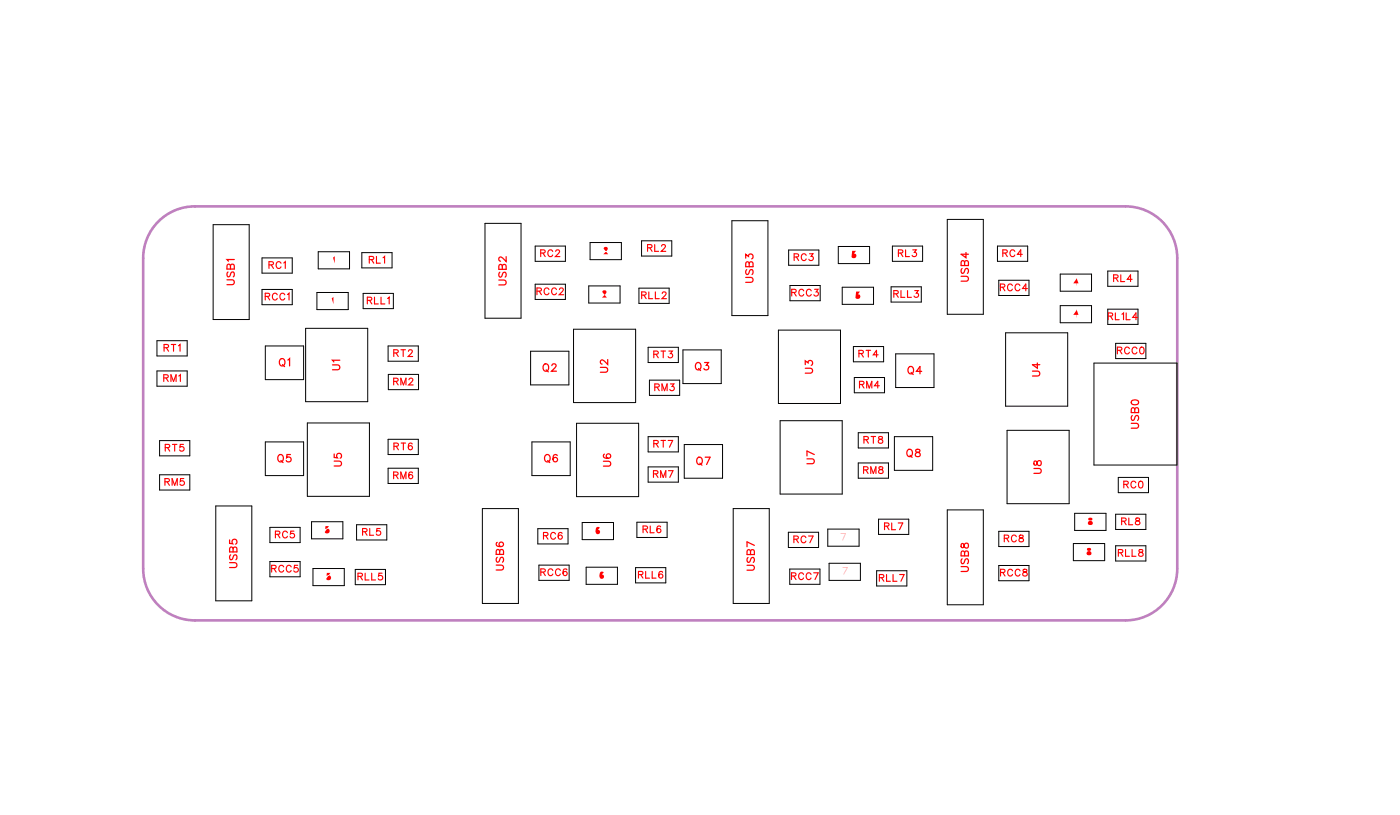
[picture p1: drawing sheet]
<svg xmlns="http://www.w3.org/2000/svg" width="135mm" height="79mm" viewBox="0 0 135 79" stroke-linecap="round" stroke-linejoin="round" font-family="sans-serif">
<path d="M15.6 21.1a5 5 0 0 1 3.2-1.2h90a5 5 0 0 1 5 5v30a5 5 0 0 1-5 5h-90a5 5 0 0 1-5-5v-30a5 5 0 0 1 1.8-3.8z" fill="none" stroke="#bf80bf" stroke-width=".25"/>
<g fill="none" stroke="#000" stroke-width=".1">
<path d="M15.2 32.9h2.9v1.5h-2.9zM15.2 35.8h2.9v1.5h-2.9zM20.6 21.7h3.5v9.2h-3.5zM25.3 24.9h3v1.5h-3zM25.3 28h3v1.4h-3zM25.7 33.4h3.7v3.3h-3.7zM29.6 31.7h6v7.1h-6zM30.6 28.3h3.1v1.6h-3.1zM30.8 24.3h3v1.7h-3zM35 24.4h2.9v1.5h-2.9zM35.1 28.3h2.9v1.5h-2.9zM37.5 33.4h3v1.5h-3z"/>
<path d="M37.6 36.2h2.9v1.4h-2.9zM46.9 21.6h3.5v9.1h-3.5zM51.3 33.9h3.7v3.3h-3.7zM51.8 23.8h2.9v1.4h-2.9zM51.8 27.5h2.9v1.4h-2.9zM55.5 31.8h6v7.1h-6zM56.9 27.6h3.1v1.7h-3.1zM57.1 23.4h3v1.7h-3zM61.8 27.8h2.9v1.5h-2.9zM62 23.3h3v1.4h-3zM62.7 33.6h2.9v1.4h-2.9zM62.8 36.7h2.9v1.5h-2.9z"/>
<path d="M66 33.8h3.7v3.3h-3.7zM70.8 21.3h3.5v9.2h-3.5zM75.3 31.9h6v7.1h-6zM76.3 24.2h2.9v1.4h-2.9zM76.4 27.6h2.9v1.5h-2.9zM81.1 23.8h3v1.7h-3zM81.4 27.8h3.1v1.6h-3.1zM82.5 33.5h2.9v1.5h-2.9zM82.6 36.5h2.9v1.4h-2.9zM86.2 27.7h2.9v1.5h-2.9zM86.3 23.8h2.9v1.4h-2.9zM86.6 34.2h3.7v3.2h-3.7z"/>
<path d="M91.6 21.2h3.5v9.2h-3.5zM96.5 23.8h2.9v1.4h-2.9zM96.6 27.1h2.9v1.5h-2.9zM97.2 32.2h6.1v7h-6.1zM102.5 26.5h3.1v1.6h-3.1zM102.5 29.5h3.1v1.7h-3.1zM105.8 35.1h8v9.8h-8zM107.1 26.2h2.9v1.5h-2.9zM107.1 29.9h2.9v1.4h-2.9zM107.9 33.2h2.9v1.4h-2.9zM15.4 42.6h3v1.4h-3zM15.4 45.9h3v1.4h-3z"/>
<path d="M20.9 48.9h3.5v9.2h-3.5zM25.7 42.7h3.7v3.3h-3.7zM26.1 51h2.9v1.4h-2.9zM26.1 54.3h2.9v1.4h-2.9zM29.7 40.9h6v7.1h-6zM30.1 50.4h3.1v1.7h-3.1zM30.3 54.9h3v1.7h-3zM34.4 55h2.9v1.5h-2.9zM34.5 50.7h2.9v1.5h-2.9zM37.5 42.4h3v1.5h-3zM37.5 45.2h3v1.5h-3zM46.6 49.1h3.5v9.2h-3.5z"/>
<path d="M51.4 42.7h3.7v3.3h-3.7zM52 51.1h2.9v1.5h-2.9zM52.1 54.6h2.9v1.5h-2.9zM55.8 40.9h6v7.1h-6zM56.3 50.5h3v1.6h-3zM56.7 54.8h3v1.7h-3zM61.5 54.8h2.9v1.5h-2.9zM61.6 50.5h2.9v1.4h-2.9zM62.7 42.2h2.9v1.5h-2.9zM62.7 45.1h2.9v1.5h-2.9zM66.2 43h3.7v3.2h-3.7zM70.9 49.1h3.5v9.2h-3.5z"/>
<path d="M75.4 40.6h6v7.1h-6zM76.2 51.4h3v1.5h-3zM76.4 55h2.9v1.5h-2.9zM80 51.1h3.1v1.7h-3.1zM80.2 54.4h3v1.7h-3zM83 44.7h2.9v1.5h-2.9zM83 41.8h2.9v1.5h-2.9zM84.8 55.1h2.9v1.5h-2.9zM85 50.2h2.9v1.4h-2.9zM86.5 42.2h3.7v3.2h-3.7zM91.6 49.3h3.5v9.1h-3.5zM96.6 51.3h2.9v1.5h-2.9z"/>
<path d="M96.6 54.6h2.9v1.5h-2.9zM97.4 41.6h6v7.1h-6zM103.8 52.5h3v1.7h-3zM103.9 49.6h3.1v1.6h-3.1zM107.9 49.7h2.9v1.5h-2.9zM107.9 52.7h2.9v1.5h-2.9zM108.1 46.1h3v1.5h-3z"/>
</g>
<g fill="none" stroke="#f00" stroke-width=".12">
<path d="M21.9 27h.6l.2 .2-.1 .3h-.7M22.1 26.3l-.2 .1 .2 .4 .1-.1 .3-.4h.1l.1 .1-.1 .4M22.3 25.7l-.1-.1h-.2l-.1 .4h.8v-.3l-.2-.2-.2 .1v.4M22.7 25.1h-.8l.2 .1M27.1 34.7h.1a.33 .33 0 0 1 .4 .3 .33 .33 0 0 1-.4 .3l-.2-.2zM27.3 35.2l.2 .2M27.8 34.8l.2-.2v.8M32.2 35.3h.5l.2 .2-.1 .2h-.6M32.9 34.8h-.7l.1 .2M48.2 27.1h.5l.2 .2-.1 .2h-.6M48.3 26.3l-.1 .2 .1 .3 .2-.1 .2-.4h.1l.1 .2-.1 .3M48.6 25.7l-.1-.1h-.2l-.1 .4h.7v-.3l-.1-.2-.2 .1v.4"/>
<path d="M48.9 24.8v.5l-.3-.4-.2-.1-.2 .2v.1l.2 .1M52.6 35.3l.1-.1a.33 .33 0 0 1 .4 .3 .33 .33 0 0 1-.4 .3l-.2-.2zM52.8 35.7l.2 .2M53.4 35.3l.1-.1h.1l.2 .1-.1 .2-.4 .4h.5M58.1 35.5h.5l.2 .2-.1 .2-.6 .1M58.8 34.7v.5l-.4-.3-.2-.1-.1 .1v.1l.1 .2M67.3 35.1h.1a.33 .33 0 0 1 .4 .3 .33 .33 0 0 1-.4 .3l-.2-.2zM67.6 35.6l.2 .2M68.1 35h.4l-.2 .3a.24 .24 0 0 1 .2 .4 .24 .24 0 0 1-.4-.1M72.1 26.8h.5l.2 .2-.1 .2-.6 .1M72.1 24.9v-.3l.3 .2a.24 .24 0 0 1 .4-.2 .24 .24 0 0 1-.1 .4M72.2 26l-.1 .2 .1 .3h.2l.2-.5h.1l.1 .2-.1 .3"/>
<path d="M72.5 25.5l-.1-.2h-.2l-.1 .5h.7v-.3l-.1-.2-.2 .1v.4M77.9 35.6h.5l.2 .2-.1 .2-.6 .1M77.9 35.2v-.3l.2 .2a.24 .24 0 0 1 .4-.2 .24 .24 0 0 1-.1 .4M87.9 35.5v-.1a.33 .33 0 0 1 .5 .4 .33 .33 0 0 1-.5 .3l-.1-.3zM88.1 36l.2 .2M89.1 35.9h-.5l.4-.5v.7M92.9 26.7h.5l.3 .2-.1 .2-.7 .1M93 25.9l-.1 .2 .1 .3 .2-.1 .2-.3 .2-.1 .1 .2-.1 .3M93.3 25.4l-.1-.2h-.2l-.1 .5h.8v-.3l-.2-.2-.2 .1v.4M93.4 24.4v.5l-.5-.3h.8M99.8 35.9h.6l.2 .2-.1 .2h-.7M100.3 35.1v.5l-.5-.4h.8"/>
<path d="M109.4 38.7l.3-.1a.3 .3 0 0 1 .4 .3 .38 .38 0 0 1-.4 .2 .38 .38 0 0 1-.3-.3zM109.7 39.6v-.2h-.2l-.1 .5h.7v-.3l-.1-.2-.2 .1-.1 .4M22.2 54.4h.5l.2 .2-.1 .2h-.6M22.2 52.2v.3h.3a.25 .25 0 0 1 0-.3 .25 .25 0 0 1 .4 0 .25 .25 0 0 1-.1 .4M22.3 53.6l-.1 .2 .1 .3 .2-.1 .2-.4h.1l.1 .2-.1 .3M22.5 53v-.1h-.2l-.1 .4h.7v-.3l-.1-.1h-.2l-.1 .4M26.9 44h.1a.33 .33 0 0 1 .4 .3 .33 .33 0 0 1-.4 .3l-.1-.2zM27.2 44.5l.2 .2M28.1 43.9h-.3l-.1 .3a.25 .25 0 0 1 .4 0 .25 .25 0 0 1-.1 .4 .25 .25 0 0 1-.3-.1M32.3 44.6h.5l.2 .2-.1 .2h-.6M32.3 43.9v.3h.3a.25 .25 0 0 1 0-.3 .25 .25 0 0 1 .4 0 .25 .25 0 0 1-.1 .4M48 54.6h.5l.2 .2-.1 .2-.6 .1"/>
<path d="M48.1 53.8l-.1 .2 .1 .3 .2-.1 .2-.4h.1l.1 .2-.1 .3M48.1 52.4h-.1a.35 .35 0 0 0 .3 .5 .35 .35 0 0 0 .4-.3 .22 .22 0 0 0-.2-.2 .22 .22 0 0 0-.2 .2 .22 .22 0 0 0 .2 .2M48.3 53.3v-.2h-.2l-.1 .5h.7v-.3l-.1-.2-.2 .1-.1 .4M52.7 44h.1a.33 .33 0 0 1 .4 .3 .33 .33 0 0 1-.4 .3l-.1-.2zM53 44.5l.2 .2M53.9 44a.35 .35 0 0 0-.5 .2 .35 .35 0 0 0 .3 .4 .22 .22 0 0 0 .2-.2 .22 .22 0 0 0-.2-.2 .22 .22 0 0 0-.2 .2M58.4 44.6h.5l.2 .2-.1 .2h-.6M58.5 43.9h-.1a.35 .35 0 0 0 .2 .4 .35 .35 0 0 0 .5-.2 .22 .22 0 0 0-.2-.3 .22 .22 0 0 0-.3 .2 .22 .22 0 0 0 .2 .3M67.4 44.3l.1-.1a.33 .33 0 0 1 .4 .3 .33 .33 0 0 1-.4 .3l-.1-.2zM67.7 44.7l.2 .2M68.2 44.2h.5l-.4 .7M72.2 54.6h.5l.2 .2v.3h-.7"/>
<path d="M72.3 53.9l-.1 .1 .1 .3h.2l.2-.4h.2v.1v.3M72.6 53.3l-.1-.2h-.2l-.1 .5h.7v-.3l-.1-.2-.2 .1v.4M72.9 52.7l-.7-.3v.4M78 44.3h.5l.2 .2-.1 .3h-.6M78.7 43.9l-.7-.3v.5M87.8 43.5v-.1a.33 .33 0 0 1 .4 .4 .33 .33 0 0 1-.4 .3l-.1-.3zM88 44l.2 .2M88.6 43.4v.2l.3 .1 .1 .2a.24 .24 0 0 1-.2 .2 .24 .24 0 0 1-.3-.2l.5-.3-.1-.2zM92.9 54.7h.5l.3 .2-.1 .3h-.7M93 52.5v.4h.1l.3-.4a.24 .24 0 0 1 .3 .2 .24 .24 0 0 1-.3 .3l-.1-.1-.1-.4zM93 54l-.1 .2 .1 .3 .2-.1 .2-.4h.2l.1 .2-.1 .3M93.3 53.4l-.1-.1h-.2l-.1 .4h.8v-.3l-.2-.2-.2 .1v.4"/>
<path d="M100 45.3h.5l.2 .2-.1 .2h-.6M100 44.6v.3h.2l.3-.4a.24 .24 0 0 1 .2 .2 .24 .24 0 0 1-.2 .3l-.2-.1-.1-.3zM109.4 40.9h.5l.2 .2-.1 .2-.6 .1M109.5 40.1l-.1 .2 .1 .3h.2l.2-.5h.1l.1 .2-.1 .3"/>
</g>
<g fill="none" stroke="#f00" stroke-width=".11">
<path d="M15.8 36.5h.4v-.2l-.4-.1v.7M15.9 33.6h.3l.1-.3h-.4v.6M16.1 36.5l.2 .4M16.1 33.6l.2 .3M16.5 36.9v-.7l.3 .7 .2-.7v.7M16.6 33.3h.4M16.8 33.3v.6M17.3 33.4l.1-.1v.6M17.3 36.3l.1-.1v.7M25.6 28.6h.4l.1-.2-.5-.1v.7M25.9 28.6l.2 .4M26 25.6h.4v-.3h-.4v.6"/>
<path d="M26.2 25.6l.2 .3M26.8 28.5a.24 .24 0 0 0-.3-.2 .24 .24 0 0 0-.2 .3v.1a.24 .24 0 0 0 .2 .3 .24 .24 0 0 0 .3-.2M27.2 25.4a.24 .24 0 0 0-.3-.1 .24 .24 0 0 0-.2 .2v.2a.24 .24 0 0 0 .2 .2 .24 .24 0 0 0 .3-.1M27.4 25.4l.2-.1v.6M27.5 28.5a.24 .24 0 0 0-.2-.2 .24 .24 0 0 0-.2 .3v.1a.24 .24 0 0 0 .2 .3 .24 .24 0 0 0 .2-.2M27.8 28.5l.2-.2v.7M35.5 29h.4v-.2l-.4-.1v.7M35.7 25.1h.4v-.3h-.4v.6M35.7 29l.3 .4M35.9 25.1l.2 .3M36.2 28.7v.7h.4M36.4 24.8v.6h.4"/>
<path d="M36.8 28.7v.7h.4M37 24.9l.2-.1v.6M37.5 28.8l.1-.1v.7M38.1 36.8h.3l.1-.2-.4-.1v.7M38.1 34.1h.4v-.2l-.4-.1v.6M38.3 36.8l.2 .4M38.3 34.1l.2 .3M38.8 37.2v-.7l.2 .7 .3-.7v.7M38.8 33.8h.4M39 33.8v.6M39.5 33.9l.1-.1 .3 .1-.4 .5h.4M39.6 36.7l.1-.2 .2 .2-.4 .5h.5"/>
<path d="M51.9 28.1h.4v-.2l-.4-.1v.7M52.1 28.1l.3 .4M52.3 24.4h.4v-.2l-.4-.1v.7M52.5 24.4l.2 .4M53.1 28a.24 .24 0 0 0-.3-.2 .24 .24 0 0 0-.2 .3v.1a.24 .24 0 0 0 .2 .3 .24 .24 0 0 0 .3-.2M53.4 24.3a.24 .24 0 0 0-.2-.2 .24 .24 0 0 0-.2 .3v.1a.24 .24 0 0 0 .2 .3 .24 .24 0 0 0 .2-.2M53.7 24.3l.2-.2 .2 .2-.4 .5h.4M53.8 28a.24 .24 0 0 0-.3-.2 .24 .24 0 0 0-.2 .3v.1a.24 .24 0 0 0 .2 .3 .24 .24 0 0 0 .3-.2M54.1 28l.1-.2 .3 .1-.4 .6h.4M62.1 28.5h.3l.1-.2-.4-.1v.7M62.3 28.5l.2 .4M62.6 23.9h.4v-.2l-.4-.1v.7"/>
<path d="M62.7 28.2v.7h.4M62.8 23.9l.3 .4M63.2 34.2h.4v-.2l-.4-.1v.7M63.3 23.6v.7h.4M63.3 37.4h.4v-.2l-.4-.1v.6M63.4 28.2v.7h.4M63.4 34.2l.3 .4M63.5 37.4l.3 .3M63.9 33.9h.5M64 23.8l.1-.2 .3 .2-.5 .5h.5M64 37.7v-.6l.3 .6 .2-.6v.6M64 28.4l.2-.2 .2 .1-.4 .6h.4"/>
<path d="M64.1 33.9v.7M64.7 33.9h.3l-.2 .3a.22 .22 0 0 1 .2 .3 .22 .22 0 0 1-.4-.1M64.8 37.1h.4l-.2 .2a.22 .22 0 0 1 .2 .4 .22 .22 0 0 1-.4-.1M76.6 28.3l.3-.1 .1-.2-.4-.1v.7M76.8 28.3l.2 .3M76.8 24.8h.4v-.2l-.4-.1v.7M77 24.8l.2 .4M77.7 28.1a.24 .24 0 0 0-.3-.2 .24 .24 0 0 0-.1 .3v.2a.24 .24 0 0 0 .1 .2 .24 .24 0 0 0 .3-.2M78 24.7a.24 .24 0 0 0-.3-.2 .24 .24 0 0 0-.2 .3v.1a.24 .24 0 0 0 .2 .3 .24 .24 0 0 0 .3-.2M78.3 24.5h.3l-.2 .3a.22 .22 0 0 1 .2 .3 .22 .22 0 0 1-.4-.1M78.4 28.1a.24 .24 0 0 0-.2-.2 .24 .24 0 0 0-.2 .3v.2a.24 .24 0 0 0 .2 .2 .24 .24 0 0 0 .2-.2M78.8 27.9h.3l-.2 .3a.22 .22 0 0 1 .2 .3 .22 .22 0 0 1-.4 0"/>
<path d="M83.1 34.2l.3-.1 .1-.2-.4-.1v.7M83.1 37.1h.4v-.2l-.4-.1v.7M83.3 34.2l.2 .3M83.3 37.1l.3 .4M83.8 33.8h.4M83.8 37.5v-.7l.3 .7 .2-.7v.7M84 33.8v.7M84.9 34.3h-.5l.4-.5v.7M85 37.3h-.4l.3-.5v.7M86.4 28.4h.4v-.3h-.4v.6M86.7 28.4l.2 .3M86.9 24.4h.4v-.2l-.4-.1v.7"/>
<path d="M87.1 24.4l.2 .4M87.1 28.1v.6h.4M87.6 24.1v.7h.3M87.8 28.1v.6h.3M88.3 24.1h.3l-.2 .3a.22 .22 0 0 1 .2 .3 .22 .22 0 0 1-.4 0M88.5 28.1h.3l-.2 .2a.22 .22 0 0 1 .2 .4 .22 .22 0 0 1-.4-.1M96.7 27.8l.4-.1v-.2l-.4-.1v.7M97 27.8l.2 .3M97 24.4h.3l.1-.2-.4-.1v.7M97.2 24.4l.2 .4M97.9 27.6a.24 .24 0 0 0-.3-.2 .24 .24 0 0 0-.2 .3v.1a.24 .24 0 0 0 .2 .3 .24 .24 0 0 0 .3-.2M98.1 24.3a.24 .24 0 0 0-.2-.2 .24 .24 0 0 0-.2 .3v.1a.24 .24 0 0 0 .2 .3 .24 .24 0 0 0 .2-.2"/>
<path d="M98.6 27.6a.24 .24 0 0 0-.2-.2 .24 .24 0 0 0-.2 .3v.1a.24 .24 0 0 0 .2 .3 .24 .24 0 0 0 .2-.2M98.9 24.6h-.5l.3-.5v.7M99.4 27.9h-.5l.3-.5v.7M107.2 30.5h.3l.1-.2-.4-.1v.7M107.4 30.5l.2 .4M107.7 26.9l.4-.1v-.2h-.4v.6M107.9 30.2v.7h.3M107.9 26.9l.2 .3M108.1 33.8h.3l.1-.2-.4-.1v.7M108.3 33.8l.2 .4M108.4 26.6v.6h.4M108.5 30.4l.1-.2v.7"/>
<path d="M108.9 30.2v.7h.4M109.2 33.7a.24 .24 0 0 0-.3-.2 .24 .24 0 0 0-.1 .3v.1a.24 .24 0 0 0 .1 .3 .24 .24 0 0 0 .3-.2M109.5 27h-.5l.3-.4v.6M109.9 33.7a.24 .24 0 0 0-.2-.2 .24 .24 0 0 0-.2 .3v.1a.24 .24 0 0 0 .2 .3 .24 .24 0 0 0 .2-.2M110 30.7h-.5l.4-.5v.7M110.3 33.6a.32 .32 0 0 1 .4 .2 .32 .32 0 0 1-.2 .4l-.3-.1v-.3zM16 46.5h.3l.1-.2-.4-.1v.7M16 43.2h.4v-.2l-.4-.1v.7M16.2 46.5l.2 .4M16.2 43.2l.2 .4M16.6 46.9v-.7l.3 .7 .2-.7v.7M16.7 42.9h.4"/>
<path d="M16.9 42.9v.7M17.7 42.9h-.3v.3a.23 .23 0 0 1 .4 0 .23 .23 0 0 1-.1 .4 .23 .23 0 0 1-.3-.1M17.8 46.2h-.3l-.1 .3a.23 .23 0 0 1 .4 0 .23 .23 0 0 1-.1 .4 .23 .23 0 0 1-.3-.1M26.3 54.9h.3l.1-.2-.4-.1v.7M26.5 54.9l.2 .4M26.6 51.6h.4v-.2l-.4-.1v.7M26.8 51.6l.3 .4M27.4 54.8a.24 .24 0 0 0-.2-.2 .24 .24 0 0 0-.2 .3v.1a.24 .24 0 0 0 .2 .3 .24 .24 0 0 0 .2-.2M27.8 51.5a.24 .24 0 0 0-.3-.2 .24 .24 0 0 0-.2 .3v.1a.24 .24 0 0 0 .2 .3 .24 .24 0 0 0 .3-.2M28.2 54.8a.24 .24 0 0 0-.3-.2 .24 .24 0 0 0-.2 .3v.1a.24 .24 0 0 0 .2 .3 .24 .24 0 0 0 .3-.2M28.4 51.3h-.3v.3a.23 .23 0 0 1 .3 0 .23 .23 0 0 1 0 .3 .23 .23 0 0 1-.3-.1M28.8 54.6h-.3l-.1 .3a.23 .23 0 0 1 .4 0 .23 .23 0 0 1 0 .3 .23 .23 0 0 1-.4-.1"/>
<path d="M34.6 55.7h.4v-.3h-.4v.6M34.8 55.7l.3 .3M35.1 51.4l.3-.1 .1-.2h-.4v.6M35.3 51.4l.2 .3M35.3 55.4v.6h.4M35.8 51.1v.6h.3M35.9 55.4v.6h.4M36.8 51.1h-.3l-.1 .2a.23 .23 0 0 1 .4 0 .23 .23 0 0 1-.1 .4 .23 .23 0 0 1-.3-.1M37 55.4h-.4v.3a.23 .23 0 0 1 .4 0 .23 .23 0 0 1-.1 .3 .23 .23 0 0 1-.3-.1M38.1 45.9h.3l.1-.2-.4-.1v.7M38.1 43.1h.4v-.2l-.4-.1v.7M38.3 45.9l.2 .4"/>
<path d="M38.3 43.1l.2 .4M38.8 46.3v-.7l.2 .7 .3-.7v.7M38.8 42.8h.4M39 42.8v.7M39.9 42.9l-.1-.1a.32 .32 0 0 0-.4 .3 .32 .32 0 0 0 .3 .4 .2 .2 0 0 0 .2-.2 .2 .2 0 0 0-.2-.2 .2 .2 0 0 0-.2 .1M39.9 45.7v-.1a.32 .32 0 0 0-.4 .3 .32 .32 0 0 0 .2 .4 .2 .2 0 0 0 .2-.2 .2 .2 0 0 0-.2-.2 .2 .2 0 0 0-.2 .1M52.3 55.3l.4-.1v-.2h-.4v.6M52.5 55.3l.2 .3M52.6 51.8l.3-.1 .1-.2-.4-.1v.7M52.8 51.8l.2 .3M53.5 55.1a.24 .24 0 0 0-.3-.1 .24 .24 0 0 0-.2 .2v.2a.24 .24 0 0 0 .2 .2 .24 .24 0 0 0 .3-.1M53.7 51.6a.24 .24 0 0 0-.3-.2 .24 .24 0 0 0-.1 .3v.1a.24 .24 0 0 0 .1 .3 .24 .24 0 0 0 .3-.2"/>
<path d="M54.2 55.1a.24 .24 0 0 0-.3-.1 .24 .24 0 0 0-.2 .2v.2a.24 .24 0 0 0 .2 .2 .24 .24 0 0 0 .3-.1M54.4 51.5h-.1a.32 .32 0 0 0-.4 .2 .32 .32 0 0 0 .3 .4 .2 .2 0 0 0 .2-.2 .2 .2 0 0 0-.2-.2 .2 .2 0 0 0-.2 .2M54.8 55.1v-.1a.32 .32 0 0 0-.4 .2 .32 .32 0 0 0 .2 .4 .2 .2 0 0 0 .3-.2 .2 .2 0 0 0-.2-.2 .2 .2 0 0 0-.3 .2M61.7 55.5h.4v-.2l-.4-.1v.7M62 55.5l.2 .4M62.2 51.1h.4v-.2l-.4-.1v.7M62.4 51.1l.2 .4M62.4 55.2v.7h.4M62.9 50.8v.7h.4M63.1 55.2v.7h.3M63.2 45.8h.4v-.3h-.4v.6M63.2 42.9l.4-.1v-.2h-.4v.6"/>
<path d="M63.4 45.8l.2 .3M63.4 42.9l.3 .3M63.9 50.9a.32 .32 0 0 0-.4 .2 .32 .32 0 0 0 .2 .4 .2 .2 0 0 0 .2-.2 .2 .2 0 0 0-.2-.2 .2 .2 0 0 0-.2 .2M63.9 46.1v-.6l.2 .6 .3-.6v.6M63.9 42.6h.5M64.1 55.3l-.1-.1a.32 .32 0 0 0-.3 .3 .32 .32 0 0 0 .2 .4 .2 .2 0 0 0 .2-.2 .2 .2 0 0 0-.2-.2 .2 .2 0 0 0-.2 .1M64.1 42.6v.6M64.6 42.6h.5l-.4 .6M64.6 45.5h.5l-.3 .6M76.5 55.7l.4-.1v-.2l-.4-.1v.7M76.8 55.7l.2 .3M76.8 52.1h.3l.1-.2-.4-.1v.6"/>
<path d="M77 52.1l.2 .3M77.7 55.5a.24 .24 0 0 0-.3-.2 .24 .24 0 0 0-.2 .3v.1a.24 .24 0 0 0 .2 .3 .24 .24 0 0 0 .3-.2M77.9 51.9a.24 .24 0 0 0-.2-.1 .24 .24 0 0 0-.2 .2v.2a.24 .24 0 0 0 .2 .2 .24 .24 0 0 0 .2-.1M78.2 51.8h.4l-.3 .6M78.4 55.5a.24 .24 0 0 0-.2-.2 .24 .24 0 0 0-.2 .3v.1a.24 .24 0 0 0 .2 .3 .24 .24 0 0 0 .2-.2M78.7 55.3h.4l-.3 .7M83.5 45.4h.4v-.2l-.4-.1v.6M83.5 42.5h.4v-.3h-.4v.6M83.7 45.4l.2 .3M83.8 42.5l.2 .3M84.2 45.7v-.6l.3 .6 .2-.6v.6M84.2 42.2h.5"/>
<path d="M84.5 42.2v.6M85 42.2v.2l.4 .2a.22 .22 0 0 1-.2 .2 .22 .22 0 0 1-.3-.2l.4-.3v-.1zM85 45.1v.2l.4 .2a.22 .22 0 0 1-.2 .3 .22 .22 0 0 1-.2-.3l.4-.2-.1-.2zM85 55.8h.4v-.2l-.4-.1v.7M85.3 55.8l.2 .4M85.5 50.8h.4v-.2l-.4-.1v.7M85.7 55.5v.7h.4M85.8 50.8l.2 .4M86.2 50.5v.7h.4M86.4 55.5v.7h.3M86.9 50.5h.4l-.3 .7M87 55.5h.4l-.3 .7"/>
<path d="M96.8 55.3h.3l.1-.2-.4-.1v.7M97 55.3l.2 .4M97.1 52h.4v-.2l-.4-.1v.7M97.3 52l.3 .4M97.9 55.2a.24 .24 0 0 0-.3-.2 .24 .24 0 0 0-.2 .2v.2a.24 .24 0 0 0 .2 .3 .24 .24 0 0 0 .3-.2M98.3 51.9a.24 .24 0 0 0-.3-.2 .24 .24 0 0 0-.2 .2v.2a.24 .24 0 0 0 .2 .3 .24 .24 0 0 0 .3-.2M98.6 51.7v.2l.4 .2a.22 .22 0 0 1-.2 .3 .22 .22 0 0 1-.3-.3l.4-.2v-.2zM98.6 55.2a.24 .24 0 0 0-.2-.2 .24 .24 0 0 0-.2 .2v.2a.24 .24 0 0 0 .2 .3 .24 .24 0 0 0 .2-.2M99 55v.2l.3 .2a.22 .22 0 0 1-.2 .3 .22 .22 0 0 1-.2-.3l.4-.2v-.2zM108.2 53.4h.3l.1-.2-.4-.1v.6M108.4 53.4l.2 .3M108.5 50.4l.3-.1 .1-.2-.4-.1v.7"/>
<path d="M108.7 46.8h.3l.1-.2-.4-.1v.6M108.7 50.4l.2 .3M108.8 53.1v.6h.4M108.9 46.8l.2 .3M109.2 50v.7h.3M109.5 53.1v.6h.4M109.8 46.6a.24 .24 0 0 0-.2-.1 .24 .24 0 0 0-.2 .2v.2a.24 .24 0 0 0 .2 .2 .24 .24 0 0 0 .2-.1M109.9 50.1v.2l.3 .2a.22 .22 0 0 1-.2 .2 .22 .22 0 0 1-.2-.2l.4-.3v-.1zM110.2 53.1v.2l.3 .2a.22 .22 0 0 1-.2 .3 .22 .22 0 0 1-.2-.3l.4-.2v-.2zM110.2 46.5a.32 .32 0 0 1 .4 .3 .32 .32 0 0 1-.3 .3l-.2-.1v-.2z"/>
</g>
<g fill="#f00">
<path d="M32.1 28.8l.1-.1v.7z"/>
<path d="M58.3 28.1l.2-.1 .2 .2-.5 .6h.5l-.5-.6z"/>
<path d="M82.8 28.2h.4l-.2 .2a.24 .24 0 0 1 .1 .4 .24 .24 0 0 1-.4-.1z"/>
<path d="M31.6 55.4v.3a.25 .25 0 0 1 .4-.1 .25 .25 0 0 1-.1 .4 .25 .25 0 0 1-.4-.1l.4-.5z"/>
<path d="M32.2 24.9l.2-.2v.8z"/>
<path d="M58.4 23.9h.2l.2 .2-.5 .5h.5l-.4-.6z"/>
<path d="M82.4 24.2h.4l-.2 .3a.24 .24 0 0 1 .2 .4 .25 .25 0 0 1-.5-.1z"/>
<path d="M31.5 50.8l-.1 .3a.25 .25 0 0 1 .4 0 .25 .25 0 0 1 0 .4 .25 .25 0 0 1-.4-.1l.4-.6z"/>
<path d="M104.1 30l-.3 .4h.5zM104.1 30v.7z"/>
<path d="M58.1 55.3l-.1 .2v.3a.22 .22 0 0 0 .4 0 .22 .22 0 0 0-.2-.3l.2-.2h-.1zM58 55.6v.1l.2-.2z"/>
<path d="M81.9 54.8l-.3 .8zM81.5 54.8h.4z"/>
<path d="M105.1 53.5a.25 .25 0 0 1 .5 0 .25 .25 0 0 1-.5 0zM105.2 53.1a.18 .18 0 0 0 .3 0 .18 .18 0 0 0-.3 0z"/>
<path d="M104.1 26.9l-.3 .5h.5zM104.1 26.9v.7z"/>
<path d="M57.7 50.9l-.1 .3v.3a.22 .22 0 0 0 .4 0 .22 .22 0 0 0-.2-.3l.2-.2v-.1zM57.6 51.3v.1l.2-.2z"/>
<path d="M81.8 51.5l-.3 .7zM81.3 51.5h.5z"/>
<path d="M105.2 50.5a.25 .25 0 0 1 .5 0 .25 .25 0 0 1-.5 0zM105.3 50.2a.18 .18 0 0 0 .3 0 .18 .18 0 0 0-.3 0z"/>
</g>
<g font-size="1.2" fill="#fff">
<text x="23" y="27.6" transform="rotate(-90 23 27.6)">USB1</text>
<text x="32" y="29.7">充满1 RLL1</text>
<text x="32.1" y="25.7">充电中1</text>
<text x="49.2" y="27.6" transform="rotate(-90 49.2 27.6)">USB2</text>
<text x="58.2" y="29.1">充满2</text>
<text x="58.3" y="24.9">充电中2</text>
<text x="73.1" y="27.3" transform="rotate(-90 73.1 27.3)">USB3</text>
<text x="82.3" y="25.2">充电中3 RL3</text>
<text x="82.7" y="29.2">充满3 RLL3</text>
<text x="93.9" y="27.2" transform="rotate(-90 93.9 27.2)">USB4</text>
<text x="103.7" y="27.9">充电中4</text>
<text x="27" y="35.7">Q1</text>
<text x="33.2" y="35.8" transform="rotate(-90 33.2 35.8)">U1</text>
<text x="103.7" y="31">充满4 RL1L4</text>
<text x="52.5" y="36.2">Q2</text>
<text x="59.1" y="36" transform="rotate(-90 59.1 36)">U2</text>
<text x="67.2" y="36">Q3</text>
<text x="78.9" y="36.1" transform="rotate(-90 78.9 36.1)">U3</text>
<text x="87.7" y="36.4">Q4</text>
<text x="100.8" y="36.4" transform="rotate(-90 100.8 36.4)">U4</text>
<text x="110.4" y="41.4" transform="rotate(-90 110.4 41.4)">USB0</text>
<text x="26.8" y="44.9">Q5</text>
<text x="33.3" y="45.1" transform="rotate(-90 33.3 45.1)">U5</text>
<text x="52.6" y="44.9">Q6</text>
<text x="59.4" y="45.1" transform="rotate(-90 59.4 45.1)">U6</text>
<text x="67.3" y="45.2">Q7</text>
<text x="79" y="44.9" transform="rotate(-90 79 44.9)">U7</text>
<text x="87.6" y="44.4">Q8</text>
<text x="101" y="45.8" transform="rotate(-90 101 45.8)">U8</text>
<text x="31.3" y="51.8">充电中5</text>
<text x="57.5" y="51.9">充电中6 RL6</text>
<text x="81.3" y="52.5">充电中7</text>
<text x="105" y="53.9">充满8RLL8</text>
<text x="105.1" y="51">充电中8</text>
<text x="23.2" y="54.9" transform="rotate(-90 23.2 54.9)">USB5</text>
<text x="31.5" y="56.4">充满5RLL5</text>
<text x="49" y="55.1" transform="rotate(-90 49 55.1)">USB6</text>
<text x="57.9" y="56.2">充满6 RLL6</text>
<text x="73.2" y="55.1" transform="rotate(-90 73.2 55.1)">USB7</text>
<text x="81.4" y="55.8">充满7</text>
<text x="93.9" y="55.3" transform="rotate(-90 93.9 55.3)">USB8</text>
</g>
<g font-size="1.1" fill="#fff">
<text x="25.6" y="29.3">RCC1</text>
<text x="26" y="26.2">RC1</text>
<text x="35.7" y="25.7">RL1</text>
<text x="51.9" y="28.7">RCC2</text>
<text x="52.2" y="25.1">RC2</text>
<text x="62" y="29.1">RLL2</text>
<text x="62.6" y="24.6">RL2</text>
<text x="76.5" y="28.9">RCC3</text>
<text x="76.7" y="25.4">RC3</text>
<text x="96.7" y="28.4">RCC4</text>
<text x="96.9" y="25.1">RC4</text>
<text x="107.6" y="27.5">RL4</text>
<text x="15.8" y="34.2">RT1</text>
<text x="38" y="34.7">RT2</text>
<text x="63.2" y="34.8">RT3</text>
<text x="83" y="34.8">RT4</text>
<text x="108" y="34.5">RCC0</text>
<text x="15.8" y="37.1">RM1</text>
<text x="38" y="37.5">RM2</text>
<text x="63.3" y="38">RM3</text>
<text x="83.1" y="37.8">RM4</text>
<text x="15.9" y="47.2">RM5</text>
<text x="15.9" y="43.9">RT5</text>
<text x="38" y="46.5">RM6</text>
<text x="38" y="43.7">RT6</text>
<text x="63.1" y="46.4">RM7</text>
<text x="63.2" y="43.5">RT7</text>
<text x="83.5" y="46">RM8</text>
<text x="83.5" y="43.1">RT8</text>
<text x="108.6" y="47.4">RC0</text>
<text x="26.6" y="52.2">RC5</text>
<text x="35" y="52">RL5</text>
<text x="52.5" y="52.4">RC6</text>
<text x="76.7" y="52.7">RC7</text>
<text x="85.5" y="51.4">RL7</text>
<text x="97.1" y="52.6">RC8</text>
<text x="108.4" y="51">RL8</text>
<text x="26.2" y="55.5">RCC5</text>
<text x="52.2" y="55.9">RCC6</text>
<text x="76.5" y="56.3">RCC7</text>
<text x="85" y="56.4">RLL7</text>
<text x="96.7" y="55.9">RCC8</text>
</g>
</svg>
